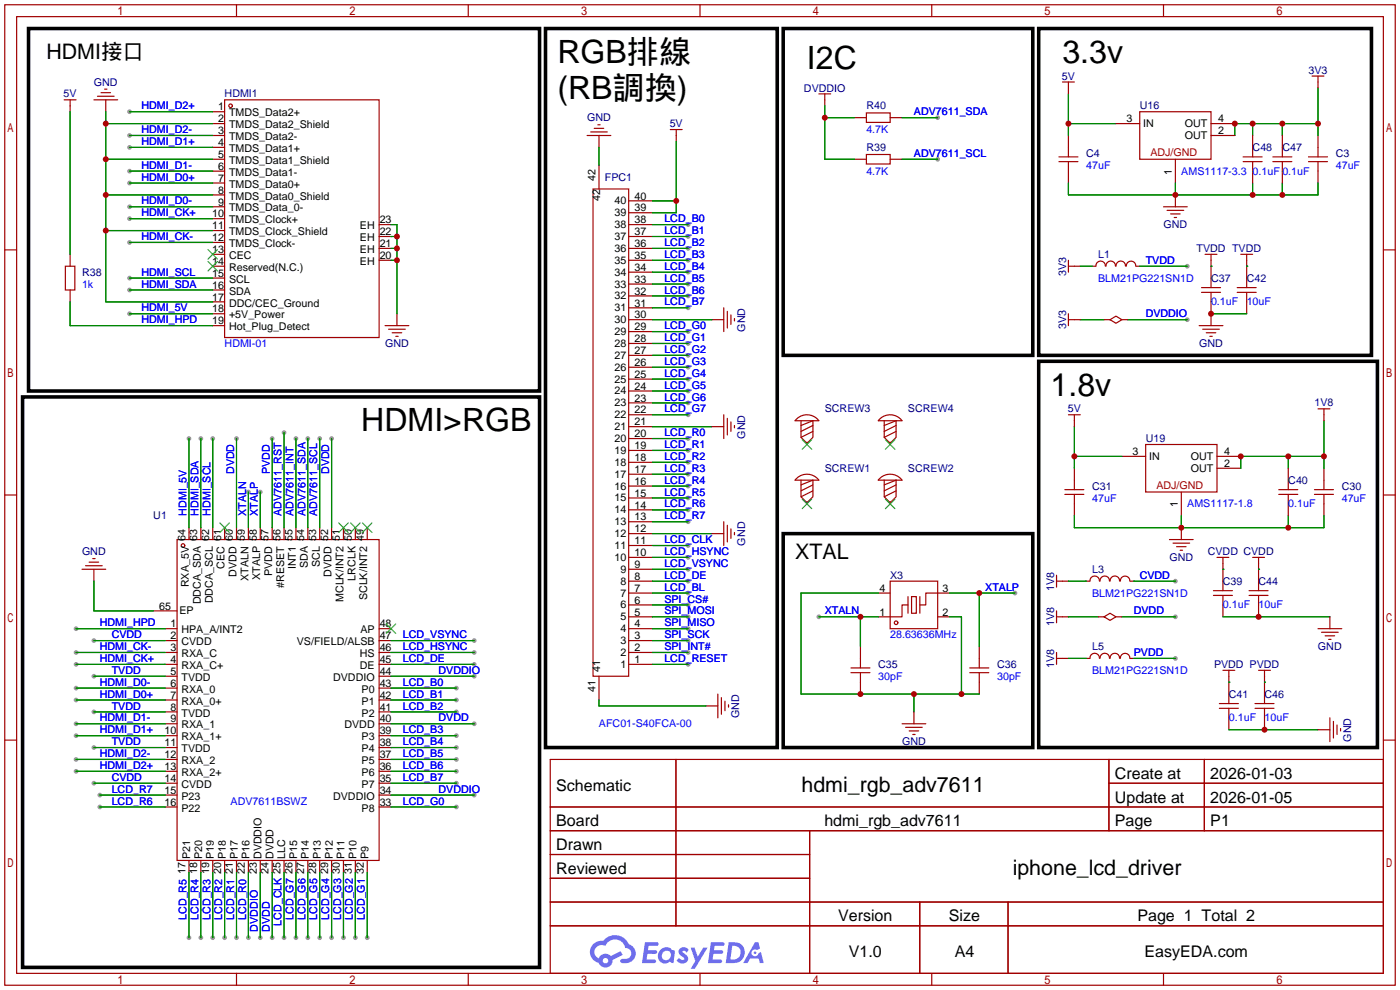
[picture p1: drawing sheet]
<svg xmlns="http://www.w3.org/2000/svg" width="299mm" height="212mm" viewBox="0 0 299 212" stroke-linecap="round" stroke-linejoin="round" font-family="sans-serif">
<g fill="#999">
<circle cx="147.1" cy="70.9" r=".51"/>
<circle cx="147.1" cy="73.4" r=".51"/>
<circle cx="147.1" cy="75.9" r=".51"/>
<circle cx="147.1" cy="78.5" r=".51"/>
<circle cx="147.1" cy="81" r=".51"/>
<circle cx="147.1" cy="83.6" r=".51"/>
<circle cx="147.1" cy="86.1" r=".51"/>
<circle cx="147.1" cy="88.6" r=".51"/>
<circle cx="147.1" cy="116.6" r=".51"/>
<circle cx="147.1" cy="119.1" r=".51"/>
<circle cx="147.1" cy="121.7" r=".51"/>
<circle cx="147.1" cy="124.2" r=".51"/>
<circle cx="147.1" cy="126.7" r=".51"/>
<circle cx="147.1" cy="131.8" r=".51"/>
<circle cx="147.1" cy="134.4" r=".51"/>
<circle cx="147.1" cy="129.3" r=".51"/>
<circle cx="147.1" cy="136.9" r=".51"/>
<circle cx="147.1" cy="139.4" r=".51"/>
<circle cx="147.1" cy="142" r=".51"/>
<circle cx="21.3" cy="169.9" r=".51"/>
<circle cx="21.3" cy="172.5" r=".51"/>
<circle cx="40.4" cy="200.4" r=".51"/>
<circle cx="42.9" cy="200.4" r=".51"/>
<circle cx="45.5" cy="200.4" r=".51"/>
<circle cx="48" cy="200.4" r=".51"/>
<circle cx="50.5" cy="200.4" r=".51"/>
<circle cx="53.1" cy="200.4" r=".51"/>
<circle cx="63.2" cy="200.4" r=".51"/>
<circle cx="65.8" cy="200.4" r=".51"/>
<circle cx="68.3" cy="200.4" r=".51"/>
<circle cx="70.9" cy="200.4" r=".51"/>
<circle cx="73.4" cy="200.4" r=".51"/>
<circle cx="75.9" cy="200.4" r=".51"/>
<circle cx="78.5" cy="200.4" r=".51"/>
<circle cx="97.5" cy="172.5" r=".51"/>
<circle cx="97.5" cy="167.4" r=".51"/>
<circle cx="97.5" cy="164.8" r=".51"/>
<circle cx="97.5" cy="162.3" r=".51"/>
<circle cx="97.5" cy="159.8" r=".51"/>
<circle cx="97.5" cy="157.2" r=".51"/>
<circle cx="97.5" cy="152.1" r=".51"/>
<circle cx="97.5" cy="149.6" r=".51"/>
<circle cx="97.5" cy="147.1" r=".51"/>
<circle cx="101.3" cy="142" r=".51"/>
<circle cx="101.3" cy="139.4" r=".51"/>
<circle cx="101.3" cy="136.9" r=".51"/>
<circle cx="27.7" cy="51.8" r=".51"/>
<circle cx="27.7" cy="46.7" r=".51"/>
<circle cx="27.7" cy="39.1" r=".51"/>
<circle cx="27.7" cy="44.2" r=".51"/>
<circle cx="27.7" cy="31.5" r=".51"/>
<circle cx="27.7" cy="36.6" r=".51"/>
<circle cx="27.7" cy="23.9" r=".51"/>
<circle cx="27.7" cy="29" r=".51"/>
<circle cx="60.7" cy="200.4" r=".51"/>
<circle cx="65.8" cy="93.7" r=".51"/>
<circle cx="68.3" cy="93.7" r=".51"/>
<circle cx="63.2" cy="93.7" r=".51"/>
<circle cx="27.7" cy="59.4" r=".51"/>
<circle cx="27.7" cy="62" r=".51"/>
<circle cx="42.9" cy="93.7" r=".51"/>
<circle cx="45.5" cy="93.7" r=".51"/>
<circle cx="27.7" cy="67.1" r=".51"/>
<circle cx="40.4" cy="93.7" r=".51"/>
<circle cx="16.3" cy="134.4" r=".51"/>
<circle cx="16.3" cy="139.4" r=".51"/>
<circle cx="16.3" cy="142" r=".51"/>
<circle cx="16.3" cy="147.1" r=".51"/>
<circle cx="16.3" cy="149.6" r=".51"/>
<circle cx="16.3" cy="154.7" r=".51"/>
<circle cx="16.3" cy="157.2" r=".51"/>
<circle cx="16.3" cy="162.3" r=".51"/>
<circle cx="16.3" cy="164.8" r=".51"/>
<circle cx="175" cy="131.8" r=".51"/>
<circle cx="216.9" cy="126.7" r=".51"/>
<circle cx="53.1" cy="105.2" r=".51"/>
<circle cx="55.6" cy="105.2" r=".51"/>
<circle cx="58.2" cy="93.7" r=".51"/>
<circle cx="60.7" cy="92.5" r=".51"/>
<circle cx="101.3" cy="154.7" r=".51"/>
<circle cx="58.2" cy="200.4" r=".51"/>
<circle cx="50.5" cy="93.7" r=".51"/>
<circle cx="101.3" cy="169.9" r=".51"/>
<circle cx="101.3" cy="144.5" r=".51"/>
<circle cx="55.6" cy="200.4" r=".51"/>
<circle cx="20.1" cy="136.9" r=".51"/>
<circle cx="20.1" cy="144.5" r=".51"/>
<circle cx="20.1" cy="152.1" r=".51"/>
<circle cx="20.1" cy="159.8" r=".51"/>
<circle cx="20.1" cy="167.4" r=".51"/>
<circle cx="253.7" cy="56.9" r=".51"/>
<circle cx="253.7" cy="68.3" r=".51"/>
<circle cx="251.2" cy="124.2" r=".51"/>
<circle cx="251.2" cy="131.8" r=".51"/>
<circle cx="251.2" cy="140.7" r=".51"/>
<circle cx="70.9" cy="93.7" r=".51"/>
<circle cx="147.1" cy="93.7" r=".51"/>
<circle cx="147.1" cy="96.3" r=".51"/>
<circle cx="147.1" cy="98.8" r=".51"/>
<circle cx="147.1" cy="101.3" r=".51"/>
<circle cx="147.1" cy="103.9" r=".51"/>
<circle cx="147.1" cy="106.4" r=".51"/>
<circle cx="147.1" cy="109" r=".51"/>
<circle cx="147.1" cy="111.5" r=".51"/>
<circle cx="147.1" cy="48" r=".51"/>
<circle cx="147.1" cy="50.5" r=".51"/>
<circle cx="147.1" cy="53.1" r=".51"/>
<circle cx="147.1" cy="55.6" r=".51"/>
<circle cx="147.1" cy="58.2" r=".51"/>
<circle cx="147.1" cy="60.7" r=".51"/>
<circle cx="147.1" cy="63.2" r=".51"/>
<circle cx="147.1" cy="65.8" r=".51"/>
<circle cx="200.4" cy="25.1" r=".51"/>
<circle cx="200.4" cy="34" r=".51"/>
</g>
<g fill="none" stroke="#a10000" stroke-width=".25">
<path d="M1 1h297.2v209.6h-297.2zM3.6 3.6h292.1v204.4h-292.1zM50.5 1v2.6M100.1 1v2.6M149.6 1v2.6M199.1 1v2.6M248.7 1v2.6M1 53.4h2.6M295.7 53.4h2.5M1 105.8h2.6M295.7 105.8h2.5M1 158.2h2.6"/>
<path d="M295.7 158.2h2.5M117.6 162.3h178.1v45.7h-178.1zM117.6 172.5h178.1M117.6 177.5h178.1M144.5 162.3v35.6M173 177.5v30.5M237 162.3v15.2M237 167.4h58.7M257.4 162.3v15.2M117.6 182.6h55.4M117.6 192.8h178.1M117.6 187.7h55.4"/>
<path d="M117.6 197.9h178.1M196.6 192.8v15.2M215.4 192.8v15.2M50.5 208v2.6M100.1 208v2.6M149.6 208v2.6M199.1 208v2.6M248.7 208v2.6"/>
</g>
<g fill="#5487ff">
<path d="M145.3 202.7a1.3 1.3 0 0 1 1.9 .3l-.4 .6a.54 .54 0 0 0-.9-.2l.1 .2a1.34 1.34 0 0 1 .9 1.8 1.47 1.47 0 0 1-2.3-.1l.5-.6 .8 .5a.31 .31 0 0 0 .4-.3 .31 .31 0 0 0-.3-.4 1.12 1.12 0 0 1-.7-1.8z"/>
<path d="M147.6 202.5h.9l.6 2 1.2-2h.9l-2.7 4.6h-.9l1-1.7z"/>
<path d="M137.8 201.4h1.7a1.31 1.31 0 0 1 1.2 .2 .4 .4 0 0 1-.3 .5l-1.8 .1-.1 .9h1.6a.4 .4 0 0 1 .4 .4 .4 .4 0 0 1-.5 .4h-1.6l-.2 1.2h1.4a.46 .46 0 0 1 .5 0 .46 .46 0 0 1 .1 .5l-.4 .2h-2.6z"/>
<path d="M151.9 201.4h1.7a1.32 1.32 0 0 1 1.2 .2 .39 .39 0 0 1-.3 .5l-1.8 .1-.1 .9h1.6a.4 .4 0 0 1 .4 .4 .4 .4 0 0 1-.4 .4h-1.7l-.2 1.2h1.4a.46 .46 0 0 1 .5 0 .46 .46 0 0 1 .1 .5l-.4 .2h-2.6z"/>
<path d="M161.3 201.4h.8l.3 1.3-.6 .4a.75 .75 0 0 0-1.1 .3 .75 .75 0 0 0 .5 1 .75 .75 0 0 0 .9-.7l.5-.2 .6 2.3h-.8l-.3-.9h-1.8l-.5 .9h-1z"/>
<path d="M155.7 201.4l-.6 4.4h1.5a2.27 2.27 0 0 0 2.6-2.2 2.27 2.27 0 0 0-2.7-2.2zM156.5 202.1a1.5 1.5 0 0 1 1.8 1.6 1.5 1.5 0 0 1-1.9 1.4h-.3z"/>
<path d="M141.2 203a1.6 1.6 0 0 0-.3 2.3 1.6 1.6 0 0 0 2.3 .2l.7 .3 .3-2.4-.1-.3-.5-.1a1.58 1.58 0 0 0-2.4 0zM141.8 203.5a.98 .98 0 0 1 1.6 .4 .98 .98 0 0 1-1.1 1.3 .94 .94 0 0 1-.9-.7 .94 .94 0 0 1 .4-1z"/>
<path d="M126.8 201.8a2.37 2.37 0 0 0 1.1 4 1.54 1.54 0 0 0 1.8 1 1.54 1.54 0 0 0 1.2-1.6l2.2-1.1-.5-.8-2 1a1.57 1.57 0 0 0-2.7 .5 1.5 1.5 0 0 1-.7-2.1 1.5 1.5 0 0 1 2.2-.5 2.23 2.23 0 0 1 2.3-1.4 2.23 2.23 0 0 1 2 1.8 1.16 1.16 0 0 1 1.2 1.1 1.16 1.16 0 0 1-1.1 1.2h-.7a.47 .47 0 0 0-.5 .4 .47 .47 0 0 0 .4 .5 2.17 2.17 0 0 0 2.5-.9 2.17 2.17 0 0 0-.3-2.7l-.8-.4a3.2 3.2 0 0 0-5.5-.7l-1.1 .1zM128.8 205.3a.6 .6 0 0 1 1.2 0 .6 .6 0 0 1-1.2 0z"/>
<circle cx="161.4" cy="203.6" r=".28"/>
</g>
<g fill="none" stroke="#a10000" stroke-width=".25">
<path d="M21.6 19.8h2M22.4 19.1h.5M227.1 17.5h2.5M228.3 17.5v2.6M280.4 16.3h2.6M281.7 16.3v2.5M13.7 21.3h2.6M15 21.3v2.6M20.1 21.3h5M20.8 20.6h3.6M22.6 21.3v2.6M45.5 29h2.5"/>
<path d="M45.5 39.1h2.5M45.5 36.6h2.5M45.5 34h2.5M45.5 31.5h2.5M45.5 26.4h2.5M45.5 23.9h2.5M48 21.3h33v50.8h-33zM125.5 29h5.1M126.2 28.2h3.6M127 27.4h2M127.8 26.7h.5M128 29v2.5"/>
<path d="M128 35.3v5.1M143.3 27.7h2.5M144.5 27.7v2.5M175 20.1h2.5M176.3 20.1v2.5M182.6 34h2.6M182.6 25.1h2.6M185.2 33h5v2.1h-5zM185.2 24.1h5v2.1h-5zM190.2 34h2.6M190.2 25.1h2.6M226.3 34.5h4.1"/>
<path d="M226.3 33.5h4.1M228.3 29v4.5M228.3 34.5v4.6M238.5 26.4h5.1M243.6 23.9h15.2v10.1h-15.2zM251.2 34v5.1M258.8 29h5.1M258.8 26.4h5.1M265.7 34.5h4M265.7 33.5h4M267.7 29v4.5M267.7 34.5v4.6"/>
<path d="M272 34.5h4.1M272 33.5h4.1M274.1 29v4.5M274.1 34.5v4.6M279.7 34.5h4M279.7 33.5h4M281.7 29v4.5M281.7 34.5v4.6M14 56.9h2v5.1h-2zM15 54.4v2.5M45.5 59.4h2.5M45.5 56.9h2.5"/>
<path d="M45.5 54.4h2.5M45.5 51.8h2.5M45.5 49.3h2.5M45.5 46.7h2.5M45.5 44.2h2.5M45.5 41.7h2.5M81 55.6h2.6M81 53.1h2.6M81 50.5h2.6M81 48h2.6M126.7 40.4h7.7v104.1h-7.7zM134.4 58.2h5"/>
<path d="M134.4 55.6h5M134.4 53.1h5M134.4 50.5h5M134.4 48h5M134.4 45.5h5M134.4 42.9h5M228.3 56.9h2.6M228.3 55.6v2.6M233.4 56.9h.8M234.2 56.9a1.01 1.01 0 0 1 1-1.1 1.01 1.01 0 0 1 1 1.1M236.4 56.9a1.01 1.01 0 0 1 1-1.1 1.01 1.01 0 0 1 1 1.1M238.5 56.9a1.01 1.01 0 0 1 1-1.1 1.01 1.01 0 0 1 1 1.1"/>
<path d="M240.7 56.9a1.01 1.01 0 0 1 1-1.1 1.01 1.01 0 0 1 1 1.1M242.8 56.9h.8M248.7 44.2h5M249.4 45h3.6M250.2 45.7h2M251 46.5h.5M251.2 41.7v2.5M257.6 54.4h2.5M258.8 54.4v7.1M265.2 54.4h2.5M266.4 54.4v7.1M15 62v2.5"/>
<path d="M45.5 69.6h2.5M45.5 67.1h2.5M45.5 64.5h2.5M45.5 62h2.5M82.3 69.6h5.1M83.1 70.4h3.5M83.8 71.1h2.1M84.6 71.9h.5M84.8 67.1v2.5M134.4 78.5h5M134.4 75.9h5M134.4 73.4h5"/>
<path d="M134.4 68.3h5M134.4 70.9h5M134.4 65.8h5M134.4 63.2h5M134.4 60.7h5M152.1 68.3h2.6M154.7 65.8v5.1M155.4 66.5v3.6M156.2 67.3v2M157 68.1v.5M228.3 68.3h2.6M228.3 67.1v2.5"/>
<path d="M236 68.3h1.2M237.2 68.3l1.3-.7 1.3 .7-1.3 .8zM239.8 68.3h1.2M256.3 69.6h5.1M256.8 62.5h4.1M256.8 61.5h4.1M257 70.4h3.6M257.8 71.1h2M258.6 71.9h.5M258.8 62.5v7.1M264.4 62.5h4.1M264.4 61.5h4.1"/>
<path d="M266.4 62.5v4.6M134.4 98.8h5M134.4 96.3h5M134.4 93.7h5M134.4 91.2h5M134.4 88.6h5M134.4 86.1h5M134.4 83.6h5M134.4 81h5M152.1 91.2h2.6M154.7 88.6v5.1M155.4 89.4v3.6"/>
<path d="M156.2 90.2v2M157 90.9v.5M170.4 89.4a3.2 3.2 0 0 1 4.6 .5h-5.1zM171.2 89.9v3.6l1.3 1.2 1.2-1.2v-3.6l-2.5 1M172.5 94.5v.5M173.7 90.9l-2.5 1.3M173.7 92.2l-2.5 1.3M188.1 89.4a3.2 3.2 0 0 1 4.7 .5h-5.1zM189 89.9v3.6l1.2 1.2 1.3-1.2v-3.6l-2.5 1M190.2 94.5v.5M191.5 90.9l-2.5 1.3M191.5 92.2l-2.5 1.3"/>
<path d="M228.3 88.6h2.6M229.6 88.6v2.6M239.8 97.5h5.1M244.9 95h15.2v10.2h-15.2zM260.1 97.5h5.1M281.7 87.4h2.5M283 87.4v2.5M19.8 119.4h.5M37.8 115.3h43.2v68.6h-43.2zM40.4 112.8v2.5M42.9 112.8v2.5M45.5 112.8v2.5"/>
<path d="M48 112.8v2.5M50.5 112.8v2.5M53.1 112.8v2.5M55.6 112.8v2.5M58.2 112.8v2.5M60.7 112.8v2.5M63.2 112.8v2.5M65.8 112.8v2.5M68.3 112.8v2.5M70.9 112.8v2.5M73.4 112.8v2.5M75.9 112.8v2.5"/>
<path d="M78.5 112.8v2.5M134.4 119.1h5M134.4 116.6h5M134.4 114h5M134.4 111.5h5M134.4 109h5M134.4 106.4h5M134.4 103.9h5M134.4 101.3h5M152.1 114h2.6M154.7 111.5v5.1M155.4 112.3v3.5"/>
<path d="M156.2 113v2.1M157 113.8v.5M170.4 102.1a3.2 3.2 0 0 1 4.6 .5h-5.1zM171.2 102.6v3.6l1.3 1.2 1.2-1.2v-3.6l-2.5 1M172.5 107.2v.5M173.7 103.6l-2.5 1.3M173.7 104.9l-2.5 1.3M188.1 102.1a3.2 3.2 0 0 1 4.7 .5h-5.1zM189 102.6v3.6l1.2 1.2 1.3-1.2v-3.6l-2.5 1M190.2 107.2v.5M191.5 103.6l-2.5 1.3M191.5 104.9l-2.5 1.3"/>
<path d="M227.6 105.7h4M227.6 104.6h4M229.6 100.1v4.5M229.6 105.7v4.5M249.9 115.3h5.1M250.7 116.1h3.6M251.5 116.8h2M252.2 117.6h.5M252.5 105.2v5M252.5 112.8v2.5M260.1 119.1h2.5M260.1 100.1h5.1"/>
<path d="M261.4 119.1v7.1M267.7 119.1h2.6M269 119.1v7.1M273.3 105.7h4.1M273.3 104.6h4.1M275.3 100.1v4.5M275.3 105.7v4.5M280.9 105.7h4.1M280.9 104.6h4.1M283 100.1v4.5M283 105.7v4.5M17.5 121.7h5.1"/>
<path d="M18.3 120.9h3.5M19 120.1h2.1M20.1 121.7v2.5M32.8 130.6h5M35.3 139.4h2.5M35.3 136.9h2.5M35.3 134.4h2.5M81 139.4h2.6M81 136.9h2.6M81 134.4h2.6M134.4 139.4h5M134.4 136.9h5"/>
<path d="M134.4 134.4h5M134.4 131.8h5M134.4 129.3h5M134.4 126.7h5M134.4 124.2h5M134.4 121.7h5M183.9 138.2v4.5M187.7 126.7h2.5M190.2 124.2h10.2v10.2h-10.2zM194.1 129.3h-1.3v2.5h-5.1M194.1 127.5v3.6M194.8 127.5h1v3.6h-1z"/>
<path d="M196.6 127.5v3.6M200.4 131.8h2.5M202.9 126.7h-5v2.6h-1.3M209.3 138.2v4.5M225.8 131.8h2.5M225.8 124.2h2.5M225.8 122.9v2.6M225.8 130.6v2.5M225.8 139.4v2.6M232.2 124.2h.7M232.9 124.2a1.01 1.01 0 0 1 1.1-1.1 1.01 1.01 0 0 1 1 1.1M234.7 131.8h1.3"/>
<path d="M235.1 124.2a1.01 1.01 0 0 1 1-1.1 1.01 1.01 0 0 1 1 1.1M236 131.8l1.2-.7 1.3 .7-1.3 .8zM237.3 124.2a1.01 1.01 0 0 1 1-1.1 1.01 1.01 0 0 1 1 1.1M238.5 131.8h1.3M239.4 124.2a1.01 1.01 0 0 1 1.1-1.1 1.01 1.01 0 0 1 1 1.1M241.6 124.2h.7M259.3 127.3h4.1M259.3 126.2h4.1M261.4 127.3v4.5M267 127.3h4M267 126.2h4M269 127.3v4.5"/>
<path d="M281.7 134.4h5.1M282.4 135.1h3.6M283.2 135.9h2M284 136.7h.5M284.2 131.8v2.6M35.3 142h2.5M35.3 144.5h2.5M35.3 147.1h2.5M35.3 149.6h2.5M35.3 152.1h2.5M35.3 154.7h2.5M35.3 157.2h2.5"/>
<path d="M35.3 159.8h2.5M81 142h2.6M81 144.5h2.6M81 147.1h2.6M81 149.6h2.6M81 152.1h2.6M81 154.7h2.6M81 157.2h2.6M81 159.8h2.6M128 144.5v5.1M134.4 142h5M150.9 150.9h2.5"/>
<path d="M153.4 148.3v5.1M154.2 149.1v3.6M154.9 149.9v2M155.7 150.6v.5M181.9 143.8h4M181.9 142.7h4M183.9 143.8v4.5M192.8 154.7h5.1M193.5 155.4h3.6M194.3 156.2h2M195.1 157h.5M195.3 152.1v2.6"/>
<path d="M207.3 143.8h4M207.3 142.7h4M209.3 143.8v4.5M225.8 140.7h2.5M232.2 140.7h.7M232.9 140.7a1.01 1.01 0 0 1 1.1-1.1 1.01 1.01 0 0 1 1 1.1M235.1 140.7a1.01 1.01 0 0 1 1-1.1 1.01 1.01 0 0 1 1 1.1M237.3 140.7a1.01 1.01 0 0 1 1-1.1 1.01 1.01 0 0 1 1 1.1M239.4 140.7a1.01 1.01 0 0 1 1.1-1.1 1.01 1.01 0 0 1 1 1.1M241.6 140.7h.7M260.6 151.4h4.1M260.6 150.4h4.1"/>
<path d="M261.4 143.3h2.5M262.6 143.3v7.1M262.6 151.4v4.6M268.2 151.4h4.1M268.2 150.4h4.1M269 143.3h2.5M270.3 143.3v7.1M270.3 151.4v4.6M281.7 156h2.5M284.2 153.4v5.1M285 154.2v3.5M285.8 154.9v2.1"/>
<path d="M286.5 155.7v.5M35.3 162.3h2.5M35.3 164.8h2.5M35.3 167.4h2.5M35.3 169.9h2.5M35.3 172.5h2.5M81 162.3h2.6M81 164.8h2.6M81 167.4h2.6M81 169.9h2.6M81 172.5h2.6M40.4 183.9v2.5"/>
<path d="M42.9 183.9v2.5M45.5 183.9v2.5M48 183.9v2.5M50.5 183.9v2.5M53.1 183.9v2.5M55.6 183.9v2.5M58.2 183.9v2.5M60.7 183.9v2.5M63.2 183.9v2.5M65.8 183.9v2.5M68.3 183.9v2.5M70.9 183.9v2.5"/>
<path d="M73.4 183.9v2.5M75.9 183.9v2.5M78.5 183.9v2.5"/>
<circle cx="49.3" cy="22.6" r=".38"/>
<circle cx="39.1" cy="116.6" r=".38"/>
<circle cx="191.5" cy="133.1" r=".38"/>
</g>
<g fill="none" stroke="#008700" stroke-width=".25">
<path d="M281.7 18.8v10.2M15 23.9v30.5M22.6 26.4h22.9M22.6 23.9v40.6h22.9M22.6 34h22.9M27.7 39.1h17.8M27.7 31.5h17.8M27.7 36.6h17.8M27.7 23.9h17.8M27.7 29h17.8M128 31.5v3.8M144.5 30.2v15.3h-5.1"/>
<path d="M176.3 22.6v11.4h6.3M176.3 25.1h6.3M192.8 34h7.6M192.8 25.1h7.6M228.3 20.1v8.9M228.3 39.1v2.6h53.4v-2.6M228.3 26.4h10.2M251.2 39.1v2.6M267.7 26.4v2.6M267.7 39.1v2.6M274.1 26.4v2.6M274.1 39.1v2.6"/>
<path d="M281.7 26.4h-17.8v2.6M22.6 41.7h22.9M22.6 49.3h22.9M27.7 51.8h17.8M27.7 46.7h17.8M27.7 44.2h17.8M27.7 59.4h17.8M83.6 48h1.2v19.1M83.6 55.6h1.2M83.6 53.1h1.2M83.6 50.5h1.2M139.4 42.9h5.1"/>
<path d="M139.4 55.6h7.7M139.4 53.1h7.7M139.4 50.5h7.7M139.4 48h7.7M139.4 58.2h7.7M230.9 56.9h2.5M243.6 56.9h10.1M258.8 56.9h.1M266.4 56.9h.1M15 64.5v5.1h30.5M27.7 62h17.8M27.7 67.1h17.8"/>
<path d="M139.4 68.3h12.7M139.4 70.9h7.7M139.4 73.4h7.7M139.4 75.9h7.7M139.4 78.5h7.7M139.4 60.7h7.7M139.4 63.2h7.7M139.4 65.8h7.7M230.9 68.3h5.1M241 68.3h12.7M258.8 67.1h7.6M40.4 93.7v19.1"/>
<path d="M42.9 93.7v19.1M45.5 93.7v19.1M50.5 93.7v19.1M58.2 93.7v19.1M60.7 92.5v20.3M63.2 93.7v19.1M65.8 93.7v19.1M68.3 93.7v19.1M70.9 93.7v19.1M139.4 81h7.7M139.4 83.6h7.7M139.4 86.1h7.7"/>
<path d="M139.4 88.6h7.7M139.4 91.2h12.7M139.4 93.7h7.7M139.4 96.3h7.7M139.4 98.8h7.7M229.6 91.2v8.9M229.6 97.5h10.2M275.3 97.5v2.6M283 97.5h-17.8v2.6M283 89.9v10.2M53.1 105.2v7.6M55.6 105.2v7.6"/>
<path d="M139.4 114h12.7M139.4 116.6h7.7M139.4 119.1h7.7M139.4 101.3h7.7M139.4 103.9h7.7M139.4 106.4h7.7M139.4 109h7.7M139.4 111.5h7.7M229.6 110.2v2.6h53.4v-2.6M252.5 110.2v2.6M275.3 110.2v2.6M16.3 134.4h19"/>
<path d="M16.3 139.4h19M20.1 136.9h15.2M20.1 124.2v6.4h12.7M83.6 136.9h17.7M83.6 139.4h17.7M139.4 121.7h7.7M139.4 124.2h7.7M139.4 126.7h7.7M139.4 131.8h7.7M139.4 134.4h7.7M139.4 129.3h7.7M139.4 136.9h7.7"/>
<path d="M139.4 139.4h7.7M175 131.8h12.7M183.9 131.8v6.4M187.7 126.7h-16.5v21.6h38.1M202.9 126.7h14M202.9 131.8h2.6v16.5M209.3 126.7v11.5M228.3 124.2h3.9M228.3 131.8h6.4M239.8 131.8h11.4M242.3 124.2h8.9M261.4 121.7h.1"/>
<path d="M261.4 131.8h22.8M269 121.7h.1M16.3 142h19M16.3 157.2h19M16.3 149.6h19M16.3 147.1h19M16.3 154.7h19M20.1 159.8h15.2M20.1 152.1h15.2M20.1 144.5h15.2M83.6 142h17.7M83.6 159.8h13.9"/>
<path d="M83.6 157.2h13.9M83.6 152.1h13.9M83.6 149.6h13.9M83.6 147.1h13.9M83.6 154.7h17.7M83.6 144.5h17.7M128 149.6v1.3h22.9M139.4 142h7.7M195.3 148.3v3.8M228.3 140.7h3.9M242.3 140.7h8.9M262.6 145.8h.1"/>
<path d="M262.6 156h19.1M270.3 145.8h.1M16.3 164.8h19M16.3 162.3h19M20.1 167.4h15.2M21.3 169.9h14M21.3 172.5h14M83.6 169.9h17.7M83.6 172.5h13.9M83.6 167.4h13.9M83.6 164.8h13.9M83.6 162.3h13.9"/>
<path d="M40.4 186.4v14M42.9 186.4v14M45.5 186.4v14M48 186.4v14M50.5 186.4v14M53.1 186.4v14M55.6 186.4v14M58.2 186.4v14M60.7 186.4v14M63.2 186.4v14M65.8 186.4v14M68.3 186.4v14"/>
<path d="M70.9 186.4v14M73.4 186.4v14M75.9 186.4v14M78.5 186.4v14"/>
</g>
<path d="M6.1 6.1h109.2v77.5h-109.2zM116.6 6.1h49.5v153.7h-49.5zM167.4 6.1h53.3v69.8h-53.3zM222 6.1h71.1v69.8h-71.1zM222 77.2h72.4v82.6h-72.4zM4.8 84.8h110.5v122h-110.5zM167.4 114h53.3v45.8h-53.3z" fill="none" stroke="#000" stroke-width=".76"/>
<g fill="none" stroke="#3c3" stroke-width=".25">
<path d="M44.4 55.9l2.1 2M44.4 53.3l2.1 2.1M46.5 55.9l-2.1 2M46.5 53.3l-2.1 2.1M171.4 94l2.1 2M173.5 94l-2.1 2M189.2 94l2.1 2M191.3 94l-2.1 2M47 111.8l2 2M49 111.8l-2 2M72.4 111.8l2 2M74.4 111.8l-2 2"/>
<path d="M74.9 111.8l2.1 2M77 111.8l-2.1 2M77.5 111.8l2 2M79.5 111.8l-2 2M171.4 106.7l2.1 2M173.5 106.7l-2.1 2M189.2 106.7l2.1 2M191.3 106.7l-2.1 2M82.5 133.4l2.1 2M84.6 133.4l-2.1 2"/>
</g>
<g fill="#c00">
<circle cx="144.5" cy="42.9" r=".63"/>
<circle cx="84.8" cy="55.6" r=".63"/>
<circle cx="84.8" cy="53.1" r=".63"/>
<circle cx="84.8" cy="50.5" r=".63"/>
<circle cx="228.3" cy="26.4" r=".63"/>
<circle cx="281.7" cy="26.4" r=".63"/>
<circle cx="274.1" cy="26.4" r=".63"/>
<circle cx="267.7" cy="26.4" r=".63"/>
<circle cx="263.9" cy="26.4" r=".63"/>
<circle cx="274.1" cy="41.7" r=".63"/>
<circle cx="267.7" cy="41.7" r=".63"/>
<circle cx="251.2" cy="41.7" r=".63"/>
<circle cx="229.6" cy="97.5" r=".63"/>
<circle cx="283" cy="97.5" r=".63"/>
<circle cx="275.3" cy="97.5" r=".63"/>
<circle cx="265.2" cy="97.5" r=".63"/>
<circle cx="275.3" cy="112.8" r=".63"/>
<circle cx="252.5" cy="112.8" r=".63"/>
<circle cx="22.6" cy="49.3" r=".63"/>
<circle cx="22.6" cy="41.7" r=".63"/>
<circle cx="22.6" cy="34" r=".63"/>
<circle cx="22.6" cy="26.4" r=".63"/>
<circle cx="183.9" cy="131.8" r=".63"/>
<circle cx="209.3" cy="126.7" r=".63"/>
<circle cx="195.3" cy="148.3" r=".63"/>
<circle cx="183.9" cy="148.3" r=".63"/>
<circle cx="205.5" cy="148.3" r=".63"/>
<circle cx="258.8" cy="67.1" r=".63"/>
<circle cx="269" cy="131.8" r=".63"/>
<circle cx="270.3" cy="156" r=".63"/>
<circle cx="176.3" cy="25.1" r=".63"/>
</g>
<g font-size="6.9">
<text x="119.1" y="13.5">RGB排線</text>
<text x="172.5" y="14.7">I2C</text>
<text x="227.1" y="13.5">3.3v</text>
<text x="119.1" y="21.1">(RB調換)</text>
<text x="224.5" y="84.6">1.8v</text>
<text x="77.2" y="92.2">HDMI&gt;RGB</text>
</g>
<g font-size="4.6">
<text x="9.9" y="12.7">HDMI接口</text>
<text x="169.9" y="119.4">XTAL</text>
<text x="171.3" y="169.3">hdmi_rgb_adv7611</text>
<text x="216.4" y="187.1">iphone_lcd_driver</text>
</g>
<g font-size="3.4">
<text x="238.3" y="166.4">Create at</text>
<text x="258.7" y="166.4">2026-01-03</text>
<text x="118.9" y="169">Schematic</text>
<text x="238.3" y="171.5">Update at</text>
<text x="258.7" y="171.5">2026-01-05</text>
<text x="118.9" y="176.6">Board</text>
<text x="176.2" y="176.6">hdmi_rgb_adv7611</text>
<text x="238.3" y="176.6">Page</text>
<text x="258.7" y="176.6">P1</text>
<text x="118.9" y="181.7">Drawn</text>
<text x="118.9" y="186.8">Reviewed</text>
<text x="179.1" y="196.9">Version</text>
<text x="202.8" y="196.9">Size</text>
<text x="243.1" y="196.9">Page 1 Total 2</text>
<text x="181.4" y="204.5">V1.0</text>
<text x="204" y="204.5">A4</text>
<text x="244.6" y="204.5">EasyEDA.com</text>
</g>
<g font-size="2.3" fill="#000080">
<text x="226.9" y="17">5V</text>
<text x="279.7" y="15.7">3V3</text>
<text x="13.6" y="20.8">5V</text>
<text x="20.1" y="18.3">GND</text>
<text x="48" y="20.8">HDMI1</text>
<text x="171.8" y="19.6">DVDDIO</text>
<text x="185.2" y="23.4">R40</text>
<text x="243.6" y="23.4">U16</text>
<text x="125.5" y="25.9">GND</text>
<text x="143.1" y="27.2">5V</text>
<text x="185.2" y="32.3">R39</text>
<text x="232.2" y="33.5">C4</text>
<text x="267.7" y="32.3">C48</text>
<text x="274.1" y="32.3">C47</text>
<text x="285.5" y="33.5">C3</text>
<text x="129.3" y="38.6">FPC1</text>
<text x="248.7" y="48.8">GND</text>
<text x="255.7" y="53.8">TVDD TVDD</text>
<text x="17.5" y="58.9">R38</text>
<text x="227.8" y="58.9" transform="rotate(-90 227.8 58.9)">3V3</text>
<text x="234.7" y="55.1">L1</text>
<text x="258.8" y="60.2">C37</text>
<text x="266.4" y="60.2">C42</text>
<text x="159.3" y="70.9" transform="rotate(-90 159.3 70.9)">GND</text>
<text x="227.8" y="70.4" transform="rotate(-90 227.8 70.4)">3V3</text>
<text x="82.3" y="74.2">GND</text>
<text x="256.3" y="74.2">GND</text>
<text x="176.3" y="88.1">SCREW3</text>
<text x="194.1" y="88.1">SCREW4</text>
<text x="228.2" y="88.1">5V</text>
<text x="280.9" y="86.9">1V8</text>
<text x="159.3" y="93.7" transform="rotate(-90 159.3 93.7)">GND</text>
<text x="244.9" y="94.5">U19</text>
<text x="176.3" y="100.8">SCREW1</text>
<text x="194.1" y="100.8">SCREW2</text>
<text x="233.4" y="104.6">C31</text>
<text x="275.3" y="103.4">C40</text>
<text x="286.8" y="104.6">C30</text>
<text x="32.8" y="111">U1</text>
<text x="17.5" y="118.6">GND</text>
<text x="159.3" y="116.6" transform="rotate(-90 159.3 116.6)">GND</text>
<text x="249.9" y="119.9">GND</text>
<text x="258.1" y="118.6">CVDD CVDD</text>
<text x="190.2" y="123.7">X3</text>
<text x="233.4" y="122.4">L3</text>
<text x="261.4" y="125">C39</text>
<text x="269" y="125">C44</text>
<text x="225.3" y="126.2" transform="rotate(-90 225.3 126.2)">1V8</text>
<text x="225.3" y="133.9" transform="rotate(-90 225.3 133.9)">1V8</text>
<text x="187.7" y="142.7">C35</text>
<text x="213.1" y="142.7">C36</text>
<text x="225.3" y="142.7" transform="rotate(-90 225.3 142.7)">1V8</text>
<text x="233.4" y="138.9">L5</text>
<text x="259.5" y="142.7">PVDD PVDD</text>
<text x="281.7" y="138.9">GND</text>
<text x="262.6" y="149.1">C41</text>
<text x="270.3" y="149.1">C46</text>
<text x="158" y="153.4" transform="rotate(-90 158 153.4)">GND</text>
<text x="192.8" y="159.3">GND</text>
<text x="288.8" y="158.5" transform="rotate(-90 288.8 158.5)">GND</text>
</g>
<g font-size="2.3" fill="#00f">
<text x="30.2" y="23.4">HDMI_D2+</text>
<text x="30.2" y="28.4">HDMI_D2-</text>
<text x="185.2" y="28.4">4.7K</text>
<text x="195.3" y="24.6">ADV7611_SDA</text>
<text x="30.2" y="31">HDMI_D1+</text>
<text x="195.3" y="33.5">ADV7611_SCL</text>
<text x="30.2" y="38.6">HDMI_D0+</text>
<text x="30.2" y="36.1">HDMI_D1-</text>
<text x="185.2" y="37.3">4.7K</text>
<text x="232.2" y="36.1">47uF</text>
<text x="252.5" y="37.3">AMS1117-3.3</text>
<text x="267.7" y="37.3">0.1uF</text>
<text x="274.1" y="37.3">0.1uF</text>
<text x="285.5" y="36.1">47uF</text>
<text x="30.2" y="46.2">HDMI_CK+</text>
<text x="30.2" y="43.7">HDMI_D0-</text>
<text x="142" y="47.5">LCD_B0</text>
<text x="30.2" y="51.3">HDMI_CK-</text>
<text x="142" y="50">LCD_B1</text>
<text x="142" y="52.6">LCD_B2</text>
<text x="30.2" y="58.9">HDMI_SCL</text>
<text x="142" y="55.1">LCD_B3</text>
<text x="142" y="57.7">LCD_B4</text>
<text x="244.9" y="56.4">TVDD</text>
<text x="17.5" y="61.5">1k</text>
<text x="30.2" y="61.5">HDMI_SDA</text>
<text x="142" y="60.2">LCD_B5</text>
<text x="142" y="62.7">LCD_B6</text>
<text x="142" y="65.3">LCD_B7</text>
<text x="234.7" y="60.2">BLM21PG221SN1D</text>
<text x="258.8" y="65.3">0.1uF</text>
<text x="266.4" y="65.3">10uF</text>
<text x="30.2" y="66.5">HDMI_5V</text>
<text x="30.2" y="69.1">HDMI_HPD</text>
<text x="142" y="70.4">LCD_G0</text>
<text x="244.9" y="67.8">DVDDIO</text>
<text x="48" y="74.2">HDMI-01</text>
<text x="142" y="72.9">LCD_G1</text>
<text x="142" y="75.4">LCD_G2</text>
<text x="142" y="78">LCD_G3</text>
<text x="142" y="80.5">LCD_G4</text>
<text x="142" y="83.1">LCD_G5</text>
<text x="142" y="85.6">LCD_G6</text>
<text x="142" y="88.1">LCD_G7</text>
<text x="142" y="93.2">LCD_R0</text>
<text x="142" y="95.8">LCD_R1</text>
<text x="50" y="101.3" transform="rotate(-90 50 101.3)">DVDD</text>
<text x="57.7" y="101.3" transform="rotate(-90 57.7 101.3)">PVDD</text>
<text x="70.4" y="101.3" transform="rotate(-90 70.4 101.3)">DVDD</text>
<text x="142" y="98.3">LCD_R2</text>
<text x="142" y="100.8">LCD_R3</text>
<text x="142" y="103.4">LCD_R4</text>
<text x="142" y="105.9">LCD_R5</text>
<text x="233.4" y="107.2">47uF</text>
<text x="286.8" y="107.2">47uF</text>
<text x="39.9" y="110.2" transform="rotate(-90 39.9 110.2)">HDMI_5V</text>
<text x="42.4" y="110.2" transform="rotate(-90 42.4 110.2)">HDMI_SDA</text>
<text x="45" y="110.2" transform="rotate(-90 45 110.2)">HDMI_SCL</text>
<text x="52.6" y="110.2" transform="rotate(-90 52.6 110.2)">XTALN</text>
<text x="55.1" y="110.2" transform="rotate(-90 55.1 110.2)">XTALP</text>
<text x="60.2" y="110.2" transform="rotate(-90 60.2 110.2)">ADV7611_RST</text>
<text x="62.7" y="110.2" transform="rotate(-90 62.7 110.2)">ADV7611_INT</text>
<text x="65.3" y="110.2" transform="rotate(-90 65.3 110.2)">ADV7611_SDA</text>
<text x="67.8" y="110.2" transform="rotate(-90 67.8 110.2)">ADV7611_SCL</text>
<text x="142" y="108.5">LCD_R6</text>
<text x="142" y="111">LCD_R7</text>
<text x="253.7" y="108.5">AMS1117-1.8</text>
<text x="275.3" y="108.5">0.1uF</text>
<text x="142" y="116.1">LCD_CLK</text>
<text x="142" y="118.6">LCD_HSYNC</text>
<text x="142" y="121.2">LCD_VSYNC</text>
<text x="142" y="123.7">LCD_DE</text>
<text x="243.6" y="123.7">CVDD</text>
<text x="142" y="126.2">LCD_BL</text>
<text x="142" y="131.3">SPI_MOSI</text>
<text x="142" y="128.8">SPI_CS#</text>
<text x="176.3" y="131.3">XTALN</text>
<text x="210.6" y="126.2">XTALP</text>
<text x="233.4" y="127.5">BLM21PG221SN1D</text>
<text x="242.3" y="131.3">DVDD</text>
<text x="261.4" y="130">0.1uF</text>
<text x="269" y="130">10uF</text>
<text x="21.3" y="133.9">HDMI_HPD</text>
<text x="23.9" y="136.4">CVDD</text>
<text x="86.1" y="136.4">LCD_VSYNC</text>
<text x="142" y="133.9">SPI_MISO</text>
<text x="142" y="136.4">SPI_SCK</text>
<text x="190.2" y="136.4">28.63636MHz</text>
<text x="21.3" y="138.9">HDMI_CK-</text>
<text x="21.3" y="141.5">HDMI_CK+</text>
<text x="86.1" y="141.5">LCD_DE</text>
<text x="86.1" y="138.9">LCD_HSYNC</text>
<text x="142" y="138.9">SPI_INT#</text>
<text x="142" y="141.5">LCD_RESET</text>
<text x="242.3" y="140.2">PVDD</text>
<text x="21.3" y="146.6">HDMI_D0-</text>
<text x="21.3" y="149.1">HDMI_D0+</text>
<text x="23.9" y="144">TVDD</text>
<text x="86.1" y="149.1">LCD_B1</text>
<text x="86.1" y="146.6">LCD_B0</text>
<text x="93.7" y="144">DVDDIO</text>
<text x="187.7" y="145.3">30pF</text>
<text x="213.1" y="145.3">30pF</text>
<text x="233.4" y="144">BLM21PG221SN1D</text>
<text x="21.3" y="154.2">HDMI_D1-</text>
<text x="23.9" y="151.6">TVDD</text>
<text x="86.1" y="151.6">LCD_B2</text>
<text x="93.7" y="154.2">DVDD</text>
<text x="128" y="155.4">AFC01-S40FCA-00</text>
<text x="262.6" y="154.2">0.1uF</text>
<text x="270.3" y="154.2">10uF</text>
<text x="21.3" y="156.7">HDMI_D1+</text>
<text x="21.3" y="161.8">HDMI_D2-</text>
<text x="23.9" y="159.3">TVDD</text>
<text x="86.1" y="161.8">LCD_B5</text>
<text x="86.1" y="159.3">LCD_B4</text>
<text x="86.1" y="156.7">LCD_B3</text>
<text x="21.3" y="164.3">HDMI_D2+</text>
<text x="23.9" y="166.9">CVDD</text>
<text x="86.1" y="166.9">LCD_B7</text>
<text x="86.1" y="164.3">LCD_B6</text>
<text x="23.9" y="169.4">LCD_R7</text>
<text x="23.9" y="172">LCD_R6</text>
<text x="49.3" y="172">ADV7611BSWZ</text>
<text x="86.1" y="172">LCD_G0</text>
<text x="93.7" y="169.4">DVDDIO</text>
<text x="39.9" y="196.6" transform="rotate(-90 39.9 196.6)">LCD_R5</text>
<text x="42.4" y="196.6" transform="rotate(-90 42.4 196.6)">LCD_R4</text>
<text x="45" y="196.6" transform="rotate(-90 45 196.6)">LCD_R3</text>
<text x="47.5" y="196.6" transform="rotate(-90 47.5 196.6)">LCD_R2</text>
<text x="50" y="196.6" transform="rotate(-90 50 196.6)">LCD_R1</text>
<text x="52.6" y="196.6" transform="rotate(-90 52.6 196.6)">LCD_R0</text>
<text x="60.2" y="197.9" transform="rotate(-90 60.2 197.9)">LCD_CLK 25</text>
<text x="62.7" y="196.6" transform="rotate(-90 62.7 196.6)">LCD_G7</text>
<text x="65.3" y="196.6" transform="rotate(-90 65.3 196.6)">LCD_G6</text>
<text x="67.8" y="196.6" transform="rotate(-90 67.8 196.6)">LCD_G5</text>
<text x="70.4" y="196.6" transform="rotate(-90 70.4 196.6)">LCD_G4</text>
<text x="72.9" y="196.6" transform="rotate(-90 72.9 196.6)">LCD_G3</text>
<text x="75.4" y="196.6" transform="rotate(-90 75.4 196.6)">LCD_G2</text>
<text x="78" y="196.6" transform="rotate(-90 78 196.6)">LCD_G1</text>
<text x="55.1" y="199.1" transform="rotate(-90 55.1 199.1)">DVDDIO</text>
<text x="57.7" y="199.1" transform="rotate(-90 57.7 199.1)">DVDD</text>
</g>
<g font-size="2.3">
<text x="46.6" y="23.6">1</text>
<text x="46.6" y="28.7">3</text>
<text x="46.6" y="26.1">2</text>
<text x="48.9" y="30">TMDS_Data2-</text>
<text x="48.9" y="27.4">TMDS_Data2_Shield</text>
<text x="48.9" y="24.9">TMDS_Data2+</text>
<text x="240.8" y="26.1">3</text>
<text x="244.3" y="27.2">IN</text>
<text x="253.2" y="27.2">OUT</text>
<text x="253.2" y="29.7">OUT</text>
<text x="260.3" y="26.1">4</text>
<text x="260.3" y="28.7">2</text>
<text x="46.6" y="33.8">5</text>
<text x="46.6" y="31.2">4</text>
<text x="48.9" y="35">TMDS_Data1_Shield</text>
<text x="48.9" y="32.5">TMDS_Data1+</text>
<text x="46.6" y="41.4">8</text>
<text x="46.6" y="38.8">7</text>
<text x="46.6" y="36.3">6</text>
<text x="48.9" y="40.1">TMDS_Data0+</text>
<text x="48.9" y="37.6">TMDS_Data1-</text>
<text x="127.3" y="38.6" transform="rotate(-90 127.3 38.6)">42</text>
<text x="250.4" y="37.3" transform="rotate(-90 250.4 37.3)">1</text>
<text x="45.3" y="46.5">10</text>
<text x="46.6" y="43.9">9</text>
<text x="48.9" y="47.7">TMDS_Clock+</text>
<text x="48.9" y="45.2">TMDS_Data_0-</text>
<text x="48.9" y="42.7">TMDS_Data0_Shield</text>
<text x="81.2" y="47.7">23</text>
<text x="128.3" y="43" transform="rotate(-90 128.3 43)">42</text>
<text x="131.3" y="46.2">39</text>
<text x="131.3" y="43.7">40</text>
<text x="135.6" y="47.7">38</text>
<text x="135.6" y="45.2">39</text>
<text x="135.6" y="42.7">40</text>
<text x="45.3" y="51.5">12</text>
<text x="45.3" y="49">11</text>
<text x="48.9" y="52.8">TMDS_Clock-</text>
<text x="48.9" y="50.3">TMDS_Clock_Shield</text>
<text x="76.9" y="49">EH</text>
<text x="76.9" y="51.5">EH</text>
<text x="81.2" y="50.3">22</text>
<text x="81.2" y="52.8">21</text>
<text x="131.3" y="53.8">36</text>
<text x="131.3" y="51.3">37</text>
<text x="131.3" y="48.7">38</text>
<text x="135.6" y="52.8">36</text>
<text x="135.6" y="50.3">37</text>
<text x="45.3" y="59.2">15</text>
<text x="45.3" y="56.6">14</text>
<text x="45.3" y="54.1">13</text>
<text x="48.9" y="57.9">Reserved(N.C.)</text>
<text x="48.9" y="55.4">CEC</text>
<text x="76.9" y="56.6">EH</text>
<text x="76.9" y="54.1">EH</text>
<text x="81.2" y="55.4">20</text>
<text x="131.3" y="58.9">34</text>
<text x="131.3" y="56.4">35</text>
<text x="135.6" y="57.9">34</text>
<text x="135.6" y="55.4">35</text>
<text x="45.3" y="64.2">17</text>
<text x="45.3" y="61.7">16</text>
<text x="48.9" y="65.5">DDC/CEC_Ground</text>
<text x="48.9" y="63">SDA</text>
<text x="48.9" y="60.4">SCL</text>
<text x="131.3" y="64">32</text>
<text x="131.3" y="61.4">33</text>
<text x="135.6" y="65.5">31</text>
<text x="135.6" y="63">32</text>
<text x="135.6" y="60.4">33</text>
<text x="45.3" y="69.3">19</text>
<text x="45.3" y="66.8">18</text>
<text x="48.9" y="70.6">Hot_Plug_Detect</text>
<text x="48.9" y="68.1">+5V_Power</text>
<text x="131.3" y="69.1">30</text>
<text x="131.3" y="71.6">29</text>
<text x="131.3" y="66.5">31</text>
<text x="135.6" y="68.1">30</text>
<text x="135.6" y="70.6">29</text>
<text x="131.3" y="76.7">27</text>
<text x="131.3" y="74.1">28</text>
<text x="135.6" y="75.7">27</text>
<text x="135.6" y="73.1">28</text>
<text x="131.3" y="81.8">25</text>
<text x="131.3" y="79.2">26</text>
<text x="135.6" y="83.3">24</text>
<text x="135.6" y="80.8">25</text>
<text x="135.6" y="78.2">26</text>
<text x="131.3" y="89.4">22</text>
<text x="131.3" y="86.8">23</text>
<text x="131.3" y="84.3">24</text>
<text x="135.6" y="88.4">22</text>
<text x="135.6" y="85.8">23</text>
<text x="131.3" y="94.5">20</text>
<text x="131.3" y="91.9">21</text>
<text x="135.6" y="96">19</text>
<text x="135.6" y="93.5">20</text>
<text x="135.6" y="90.9">21</text>
<text x="131.3" y="99.5">18</text>
<text x="131.3" y="97">19</text>
<text x="135.6" y="101.1">17</text>
<text x="135.6" y="98.5">18</text>
<text x="242.1" y="97.3">3</text>
<text x="245.6" y="98.3">IN</text>
<text x="254.5" y="98.3">OUT</text>
<text x="254.5" y="100.8">OUT</text>
<text x="261.6" y="97.3">4</text>
<text x="261.6" y="99.8">2</text>
<text x="131.3" y="107.2">15</text>
<text x="131.3" y="104.6">16</text>
<text x="131.3" y="102.1">17</text>
<text x="135.6" y="106.2">15</text>
<text x="135.6" y="103.6">16</text>
<text x="131.3" y="112.2">13</text>
<text x="131.3" y="109.7">14</text>
<text x="135.6" y="113.8">12</text>
<text x="135.6" y="111.2">13</text>
<text x="135.6" y="108.7">14</text>
<text x="251.7" y="108.4" transform="rotate(-90 251.7 108.4)">1</text>
<text x="39.6" y="115.7" transform="rotate(-90 39.6 115.7)">64</text>
<text x="42.2" y="115.7" transform="rotate(-90 42.2 115.7)">63</text>
<text x="44.7" y="115.7" transform="rotate(-90 44.7 115.7)">62</text>
<text x="47.2" y="115.7" transform="rotate(-90 47.2 115.7)">61</text>
<text x="49.8" y="115.7" transform="rotate(-90 49.8 115.7)">60</text>
<text x="52.3" y="115.7" transform="rotate(-90 52.3 115.7)">59</text>
<text x="54.9" y="115.7" transform="rotate(-90 54.9 115.7)">58</text>
<text x="57.4" y="115.7" transform="rotate(-90 57.4 115.7)">57</text>
<text x="59.9" y="115.7" transform="rotate(-90 59.9 115.7)">56</text>
<text x="62.5" y="115.7" transform="rotate(-90 62.5 115.7)">55</text>
<text x="65" y="115.7" transform="rotate(-90 65 115.7)">54</text>
<text x="67.6" y="115.7" transform="rotate(-90 67.6 115.7)">53</text>
<text x="70.1" y="115.7" transform="rotate(-90 70.1 115.7)">52</text>
<text x="72.6" y="115.7" transform="rotate(-90 72.6 115.7)">51</text>
<text x="75.2" y="115.7" transform="rotate(-90 75.2 115.7)">50</text>
<text x="77.7" y="115.7" transform="rotate(-90 77.7 115.7)">49</text>
<text x="131.3" y="119.9">10</text>
<text x="131.3" y="117.3">11</text>
<text x="131.3" y="114.8">12</text>
<text x="135.6" y="118.9">10</text>
<text x="135.6" y="116.3">11</text>
<text x="40.4" y="125.5" transform="rotate(-90 40.4 125.5)">RXA_5V</text>
<text x="48" y="121.6" transform="rotate(-90 48 121.6)">CEC</text>
<text x="50.5" y="123.2" transform="rotate(-90 50.5 123.2)">DVDD</text>
<text x="53.1" y="124.1" transform="rotate(-90 53.1 124.1)">XTALN</text>
<text x="55.6" y="124" transform="rotate(-90 55.6 124)">XTALP</text>
<text x="58.2" y="123.1" transform="rotate(-90 58.2 123.1)">PVDD</text>
<text x="60.7" y="125.6" transform="rotate(-90 60.7 125.6)">#RESET</text>
<text x="63.2" y="121.7" transform="rotate(-90 63.2 121.7)">INT1</text>
<text x="65.8" y="121.4" transform="rotate(-90 65.8 121.4)">SDA</text>
<text x="68.3" y="121.2" transform="rotate(-90 68.3 121.2)">SCL</text>
<text x="70.9" y="123.2" transform="rotate(-90 70.9 123.2)">DVDD</text>
<text x="75.9" y="124.1" transform="rotate(-90 75.9 124.1)">LRCLK</text>
<text x="132.6" y="124.9">8</text>
<text x="132.6" y="122.4">9</text>
<text x="135.6" y="123.9">8</text>
<text x="135.6" y="121.4">9</text>
<text x="34" y="130.3">65</text>
<text x="38.4" y="131.3">EP</text>
<text x="42.9" y="129.2" transform="rotate(-90 42.9 129.2)">DDCA_SDA</text>
<text x="45.5" y="128.9" transform="rotate(-90 45.5 128.9)">DDCA_SCL</text>
<text x="73.4" y="128.7" transform="rotate(-90 73.4 128.7)">MCLK/INT2</text>
<text x="78.5" y="128.3" transform="rotate(-90 78.5 128.3)">SCLK/INT2</text>
<text x="132.6" y="130">6</text>
<text x="132.6" y="127.5">7</text>
<text x="135.6" y="131.6">5</text>
<text x="135.6" y="129">6</text>
<text x="135.6" y="126.5">7</text>
<text x="188" y="131.6">1</text>
<text x="188" y="126.5">4</text>
<text x="201.4" y="126.5">3</text>
<text x="201.4" y="131.6">2</text>
<text x="36.4" y="134.1">1</text>
<text x="36.4" y="136.6">2</text>
<text x="38.8" y="135.4">HPA_A/INT2</text>
<text x="38.8" y="137.9">CVDD</text>
<text x="63.4" y="137.9">VS/FIELD/ALSB</text>
<text x="77" y="135.4">AP</text>
<text x="81.2" y="136.6">47</text>
<text x="81.2" y="134.1">48</text>
<text x="132.6" y="137.6">3</text>
<text x="132.6" y="135.1">4</text>
<text x="132.6" y="132.6">5</text>
<text x="135.6" y="136.6">3</text>
<text x="135.6" y="134.1">4</text>
<text x="36.4" y="139.2">3</text>
<text x="36.4" y="141.7">4</text>
<text x="38.8" y="140.4">RXA_C</text>
<text x="38.8" y="143">RXA_C+</text>
<text x="76.9" y="143">DE</text>
<text x="76.9" y="140.4">HS</text>
<text x="81.2" y="141.7">45</text>
<text x="81.2" y="139.2">46</text>
<text x="128.3" y="143.5" transform="rotate(-90 128.3 143.5)">41</text>
<text x="132.6" y="142.7">1</text>
<text x="132.6" y="140.2">2</text>
<text x="135.6" y="141.7">1</text>
<text x="135.6" y="139.2">2</text>
<text x="36.4" y="144.3">5</text>
<text x="36.4" y="146.8">6</text>
<text x="36.4" y="149.3">7</text>
<text x="38.8" y="145.5">TVDD</text>
<text x="38.8" y="148.1">RXA_0</text>
<text x="71.2" y="145.5">DVDDIO</text>
<text x="77.3" y="148.1">P0</text>
<text x="81.2" y="149.3">42</text>
<text x="81.2" y="146.8">43</text>
<text x="81.2" y="144.3">44</text>
<text x="127.3" y="147.9" transform="rotate(-90 127.3 147.9)">41</text>
<text x="36.4" y="151.9">8</text>
<text x="36.4" y="154.4">9</text>
<text x="38.8" y="150.6">RXA_0+</text>
<text x="38.8" y="153.1">TVDD</text>
<text x="38.8" y="155.7">RXA_1</text>
<text x="73.6" y="155.7">DVDD</text>
<text x="77.3" y="153.1">P2</text>
<text x="77.3" y="150.6">P1</text>
<text x="81.2" y="154.4">40</text>
<text x="81.2" y="151.9">41</text>
<text x="35.2" y="157">10</text>
<text x="35.2" y="159.5">11</text>
<text x="38.8" y="158.2">RXA_1+</text>
<text x="38.8" y="160.8">TVDD</text>
<text x="77.3" y="160.8">P4</text>
<text x="77.3" y="158.2">P3</text>
<text x="81.2" y="159.5">38</text>
<text x="81.2" y="157">39</text>
<text x="35.2" y="162">12</text>
<text x="35.2" y="164.6">13</text>
<text x="35.2" y="167.1">14</text>
<text x="38.8" y="163.3">RXA_2</text>
<text x="38.8" y="165.8">RXA_2+</text>
<text x="77.3" y="165.8">P6</text>
<text x="77.3" y="163.3">P5</text>
<text x="81.2" y="167.1">35</text>
<text x="81.2" y="164.6">36</text>
<text x="81.2" y="162">37</text>
<text x="35.2" y="169.7">15</text>
<text x="35.2" y="172.2">16</text>
<text x="38.8" y="168.4">CVDD</text>
<text x="38.8" y="170.9">P23</text>
<text x="38.8" y="173.5">P22</text>
<text x="71.2" y="170.9">DVDDIO</text>
<text x="77.3" y="173.5">P8</text>
<text x="77.3" y="168.4">P7</text>
<text x="81.2" y="172.2">33</text>
<text x="81.2" y="169.7">34</text>
<text x="40.6" y="183.6" transform="rotate(-90 40.6 183.6)">P21</text>
<text x="43.2" y="183.6" transform="rotate(-90 43.2 183.6)">P20</text>
<text x="45.7" y="183.6" transform="rotate(-90 45.7 183.6)">P19</text>
<text x="48.3" y="183.6" transform="rotate(-90 48.3 183.6)">P18</text>
<text x="50.8" y="183.6" transform="rotate(-90 50.8 183.6)">P17</text>
<text x="53.3" y="183.6" transform="rotate(-90 53.3 183.6)">P16</text>
<text x="55.9" y="183.6" transform="rotate(-90 55.9 183.6)">DVDDIO</text>
<text x="58.4" y="183.6" transform="rotate(-90 58.4 183.6)">DVDD</text>
<text x="61" y="183.6" transform="rotate(-90 61 183.6)">LLC</text>
<text x="63.5" y="183.6" transform="rotate(-90 63.5 183.6)">P15</text>
<text x="66" y="183.6" transform="rotate(-90 66 183.6)">P14</text>
<text x="68.6" y="183.6" transform="rotate(-90 68.6 183.6)">P13</text>
<text x="71.1" y="183.6" transform="rotate(-90 71.1 183.6)">P12</text>
<text x="73.7" y="183.6" transform="rotate(-90 73.7 183.6)">P11</text>
<text x="76.2" y="183.6" transform="rotate(-90 76.2 183.6)">P10</text>
<text x="78.7" y="183.6" transform="rotate(-90 78.7 183.6)">P9</text>
<text x="39.6" y="186.8" transform="rotate(-90 39.6 186.8)">17</text>
<text x="42.2" y="186.8" transform="rotate(-90 42.2 186.8)">18</text>
<text x="44.7" y="186.8" transform="rotate(-90 44.7 186.8)">19</text>
<text x="47.2" y="186.8" transform="rotate(-90 47.2 186.8)">20</text>
<text x="49.8" y="186.8" transform="rotate(-90 49.8 186.8)">21</text>
<text x="52.3" y="186.8" transform="rotate(-90 52.3 186.8)">22</text>
<text x="54.9" y="186.8" transform="rotate(-90 54.9 186.8)">23</text>
<text x="57.4" y="186.8" transform="rotate(-90 57.4 186.8)">24</text>
<text x="62.5" y="186.8" transform="rotate(-90 62.5 186.8)">26</text>
<text x="65" y="186.8" transform="rotate(-90 65 186.8)">27</text>
<text x="67.6" y="186.8" transform="rotate(-90 67.6 186.8)">28</text>
<text x="70.1" y="186.8" transform="rotate(-90 70.1 186.8)">29</text>
<text x="72.6" y="186.8" transform="rotate(-90 72.6 186.8)">30</text>
<text x="75.2" y="186.8" transform="rotate(-90 75.2 186.8)">31</text>
<text x="77.7" y="186.8" transform="rotate(-90 77.7 186.8)">32</text>
</g>
<g font-size="2.3" fill="#a00000">
<text x="245.9" y="33.4">ADJ/GND</text>
<text x="247.1" y="104.5">ADJ/GND</text>
</g>
</svg>
